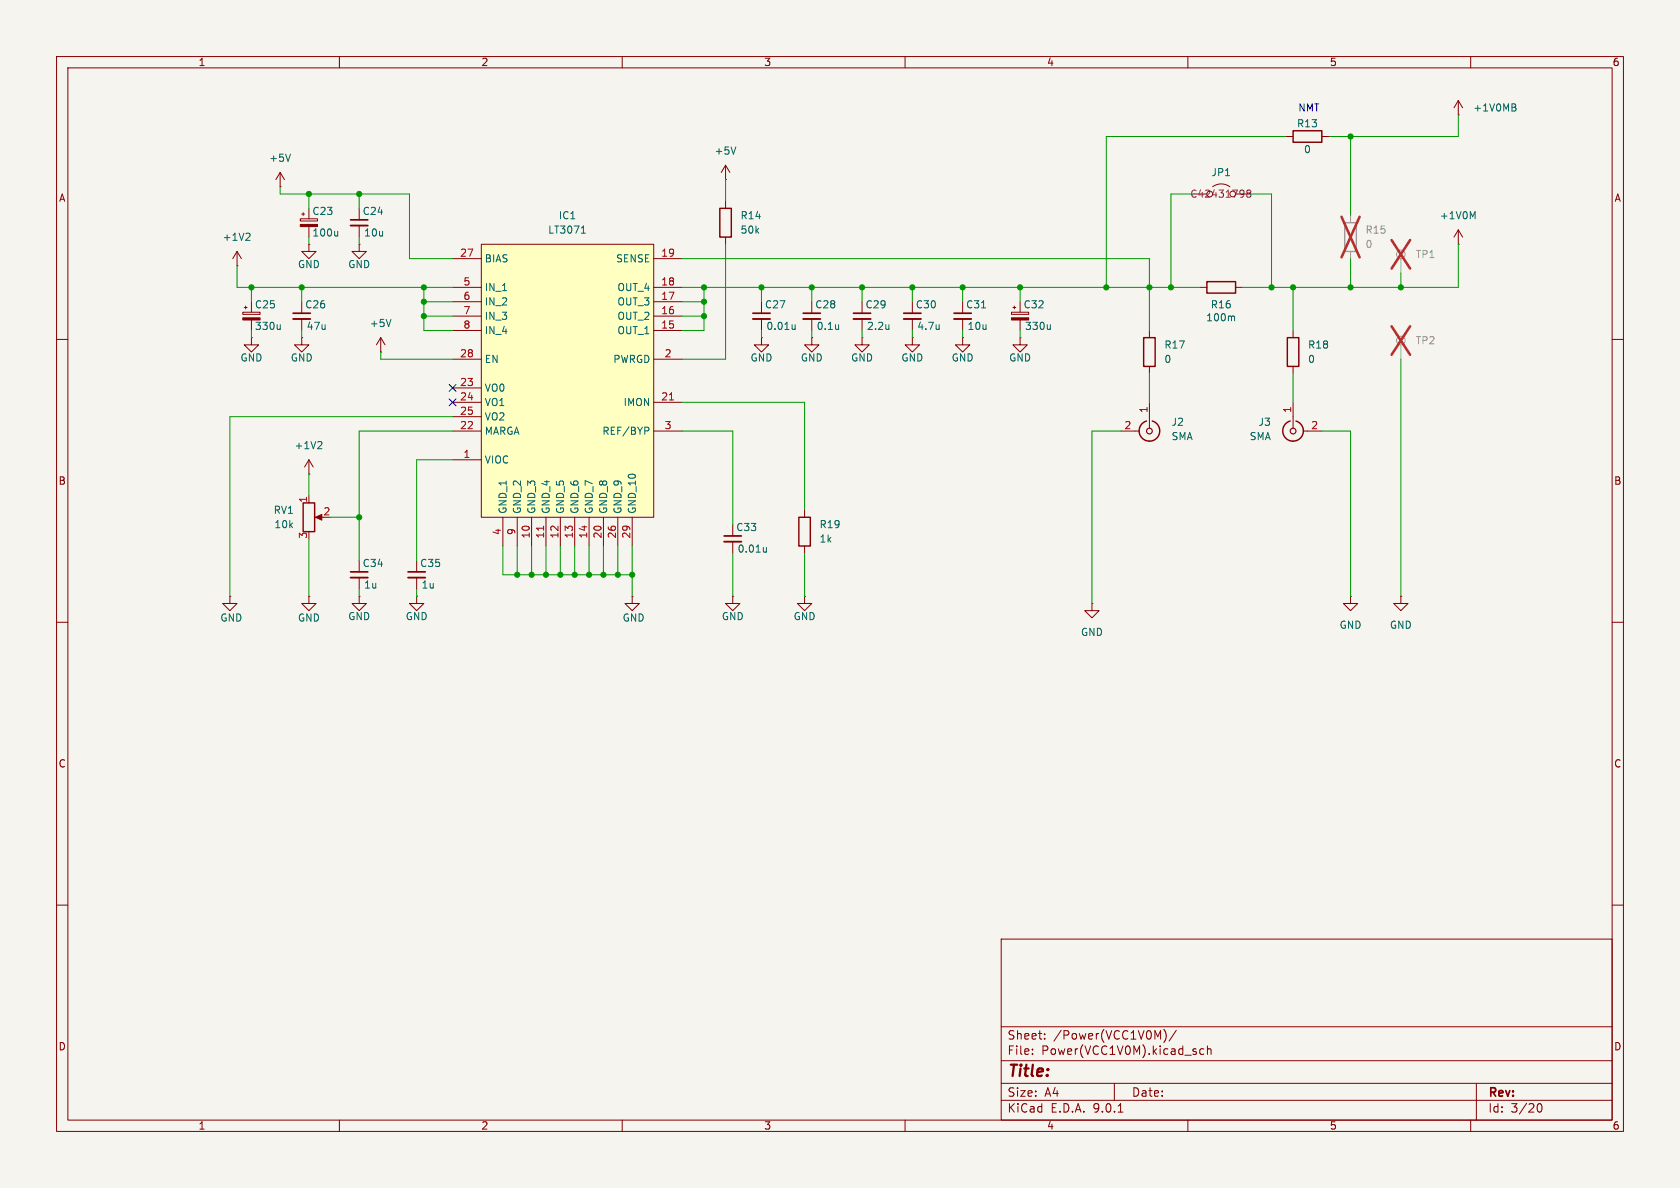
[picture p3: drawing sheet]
<svg xmlns="http://www.w3.org/2000/svg" width="297mm" height="210mm" viewBox="0 0 297 210" stroke-linecap="round" stroke-linejoin="round" font-family="sans-serif">
<path d="M0 0h297v210h-297z" fill="#f5f4ef" stroke="#f5f4ef" stroke-width=".18"/>
<g fill="none" stroke="#840000" stroke-width=".18">
<path d="M10 10h277v190h-277zM12 12h273v186h-273zM60 10v2M110 10v2M160 10v2M210 10v2M260 10v2M227.3 24.1h1.3M233.7 24.1h1.2M228.6 58.4v1.3M10 60h2M228.6 64.8v1.2"/>
<path d="M228.6 71.1v4.6M230.4 76.2h3.3M285 60h2M10 110h2M238.8 105.4v1.3h1.2l-1.2 1.3-1.3-1.3h1.3M238.8 105.4h.1M247.6 105.4v1.3h1.3l-1.3 1.3-1.2-1.3h1.2M247.6 105.4h.1M285 110h2M10 160h2M177 166h108v32h-108zM285 160h2"/>
<path d="M60 198v2M110 198v2M160 198v2M177 194.5h108M177 191.5h108M177 187.5h108M177 181.5h108M182.5 186.3v.1M182.5 185.5v.1M184.7 183.6v.1M184.7 182.8v.1M197 191.5v3"/>
<path d="M197.7 196.6h.8M205.7 182a1.72 1.72 0 0 1 0 2.3M208 182.1l-1.3 2M210 198v2M212.8 185.5l-.4-.1-.3 .3v.4l.1 .2h.6M213.5 185.5l.2-.1 .3 .1 .1 .9M213.5 184.9v1.5M260 198v2M261 191.5v6.5M271.7 195.7l.2-.5 .2-.1a.81 .81 0 0 1 .6 .6 .81 .81 0 0 1-.3 .8h-.4l-.3-.5"/>
</g>
<g fill="none" stroke="#9c9b98" stroke-width=".18">
<path d="M247.6 45.7v2.6M247.6 61v2.5"/>
<circle cx="247.6" cy="45" r=".76"/>
<circle cx="247.6" cy="60.2" r=".76"/>
</g>
<path d="M246 42.4l3.3 5.1M246 57.7l3.3 5M249.3 42.4l-3.3 5.1M249.3 57.7l-3.3 5" fill="none" stroke="#e12e31" stroke-width=".46"/>
<path d="M228.6 23.1h5.1v2h-5.1zM227.6 59.7h2v5.1h-2zM228.1 74.4a1.82 1.82 0 0 0-1.3 2 1.82 1.82 0 0 0 1.8 1.6M229.1 74.4a1.81 1.81 0 0 1 1.3 2 1.81 1.81 0 0 1-1.8 1.6" fill="none" stroke="#840000" stroke-width=".25"/>
<circle cx="228.6" cy="76.2" r=".51" fill="none" stroke="#840000" stroke-width=".2"/>
<path d="M85.1 43.2h30.5v48.2h-30.5z" fill="#ffffc2"/>
<g fill="none" stroke="#840000" stroke-width=".18">
<path d="M257.8 17.8l-.8 1.3M257.8 17.8l.8 1.3M257.8 17.8v2.5M49.5 33h.1M49.5 30.5l-.7 1.3M49.5 30.5l.8 1.3M49.5 30.5v2.5M53.1 38.7h3v.4h-3zM53.3 37.8h.5M53.6 37.6v.5M63.5 36.8v2.1M63.5 39.9v2"/>
<path d="M128.3 31.8h.1M128.3 29.2v2.6M128.3 35.6v1.2M128.3 29.2l-.8 1.3M128.3 29.2l.7 1.3M214.4 33a2.54 2.54 0 0 1 3 0M218.4 34.3h2.6M257.8 20.3h.1M41.9 47h.1M41.9 44.5l-.8 1.2M41.9 44.5l.8 1.2M41.9 44.5v2.5"/>
<path d="M42.9 55.2h3.1v.4h-3.1zM43.2 54.4h.5M43.4 54.1v.5M44.4 59.7v1.3h1.3l-1.3 1.2-1.2-1.2h1.2M44.4 59.7h.1M44.4 56.6v1.8M53.3 59.7v1.3h1.3l-1.3 1.2-1.2-1.2h1.2M53.3 59.7h.1M53.3 53.3v2.1M53.3 56.4v2M54.6 43.2v1.3h1.3l-1.3 1.2-1.3-1.2h1.3M54.6 43.2h.1"/>
<path d="M54.6 40.1v1.8M63.5 43.2v1.3h1.3l-1.3 1.2-1.3-1.2h1.3M63.5 43.2h.1M67.3 59.7l-.8 1.3M67.3 59.7l.8 1.3M67.3 59.7v2.5M80 45.7h5.1M80 50.8h5.1M80 53.3h5.1M80 55.9h5.1M80 58.4h5.1M85.1 43.2h30.5v48.2h-30.5z"/>
<path d="M115.6 45.7h5M115.6 50.8h5M115.6 53.3h5M115.6 55.9h5M115.6 58.4h5M128.3 41.9v1.3M134.6 59.7v1.3h1.3l-1.3 1.2-1.3-1.2h1.3M134.6 59.7h.1M134.6 53.3v2.1M134.6 56.4v2M143.5 59.7v1.3h1.3l-1.3 1.2-1.3-1.2h1.3M143.5 59.7h.1"/>
<path d="M143.5 53.3v2.1M143.5 56.4v2M152.4 59.7v1.3h1.3l-1.3 1.2-1.3-1.2h1.3M152.4 59.7h.1M152.4 53.3v2.1M152.4 56.4v2M161.3 59.7v1.3h1.3l-1.3 1.2-1.3-1.2h1.3M161.3 59.7h.1M161.3 53.3v2.1M161.3 56.4v2M170.2 59.7v1.3h1.2l-1.2 1.2-1.3-1.2h1.3M170.2 59.7h.1"/>
<path d="M170.2 53.3v2.1M170.2 56.4v2M178.8 55.2h3.1v.4h-3.1zM179.1 54.4h.5M179.3 54.1v.5M180.3 59.7v1.3h1.3l-1.3 1.2-1.2-1.2h1.2M180.3 59.7h.1M180.3 56.6v1.8M203.2 58.4v1.3M212.1 50.8h1.3M218.4 50.8h1.3M257.8 43.2h.1"/>
<path d="M257.8 40.6v2.6M257.8 40.6l-.8 1.3M257.8 40.6l.8 1.3M67.3 62.2h.1M80 63.5h5.1M80 68.6h5.1M80 71.1h5.1M80 73.7h5.1M80 76.2h5.1M115.6 63.5h5M115.6 71.1h5M115.6 76.2h5"/>
<path d="M198.1 76.2h3.3M203.2 64.8v1.2M203.2 71.1v4.6M54.6 83.8h.1M54.6 81.3v2.5M54.6 87.6v1.3M54.6 81.3l-.8 1.3M54.6 81.3l.8 1.3M56.1 91.4h1M63.5 99.1v2M73.7 99.1v2M80 81.3h5.1"/>
<path d="M88.9 91.4v5.1M91.4 91.4v5.1M94 91.4v5.1M96.5 91.4v5.1M99.1 91.4v5.1M101.6 91.4v5.1M104.1 91.4v5.1M106.7 91.4v5.1M109.2 91.4v5.1M111.8 91.4v5.1M129.5 92.7v2M129.5 95.8v2"/>
<path d="M142.2 90.2v1.2M142.2 96.5v1.3M40.6 105.4v1.3h1.3l-1.3 1.3-1.2-1.3h1.2M40.6 105.4h.1M54.6 105.4v1.3h1.3l-1.3 1.3-1.3-1.3h1.3M54.6 105.4h.1M63.5 105.4v1.3h1.3l-1.3 1.3-1.3-1.3h1.3M63.5 105.4h.1M63.5 102.1v2M73.7 105.4v1.3h1.2l-1.2 1.3-1.3-1.3h1.3M73.7 105.4h.1M73.7 102.1v2"/>
<path d="M111.8 105.4v1.3h1.2l-1.2 1.3-1.3-1.3h1.3M111.8 105.4h.1M129.5 105.4v1.3h1.3l-1.3 1.3-1.2-1.3h1.2M129.5 105.4h.1M142.2 105.4v1.3h1.3l-1.3 1.3-1.2-1.3h1.2M142.2 105.4h.1M193 106.7v1.3h1.3l-1.3 1.2-1.2-1.2h1.2M193 106.7h.1"/>
</g>
<path d="M118.4 70.7h.7M96.1 93v.7" fill="none" stroke="#a90000" stroke-width=".18"/>
<g fill="none" stroke="#006464" stroke-width=".18">
<path d="M267.7 18.4l.3 .2-.3 .4 .3 .1v.3l-.2 .2h-.5M51.3 27.2l-.4 1.3M130.1 26l-.4 1.2M260.3 38.3l.5-.9v1.3M44 41.2l.2 .3-.1 .3-.7 .7h.8M49.5 57.4v.8M49.5 58.1l-.1 .1M59.7 40.9v.8M59.7 41.6l-.2 .1M69.1 56.5l-.4 1.2M102.8 41.2h.7M103 40.1l.1-.2v1.3"/>
<path d="M140.6 57.4v.8M140.6 58.1l-.4 .1M148.3 57.4v.8M148.3 58.1l-.1 .1M157.1 57.4v.8M157.1 58.1v.1M166 57.4v.8M166 58.1v.1M173.5 54.4h.7M185.7 57.4v.8M185.7 58.1l-.2 .1M217.9 55.9l.4 .1v.7"/>
<path d="M56.7 78l.2 .3-.1 .3-.7 .7h.8M114.5 75.5l.2 .3v.3l-.2 .1M135.5 96.8v.8M135.5 97.5l-.4 .1"/>
</g>
<path d="M220.6 34.1l-.2-.2 .2-.3h.3l.2 .2-.2 .3M220.6 34.1l-.2 .3 .1 .3 .1 .2 .4-.1 .1-.2v-.2l-.2-.3M220.6 34.1h.3" fill="none" stroke="#840084" stroke-width=".18"/>
<path d="M127.3 36.8h2v5.1h-2zM202.2 59.7h2v5.1h-2zM213.4 49.8h5v2h-5zM202.7 74.4a1.81 1.81 0 0 0-1.3 2 1.81 1.81 0 0 0 1.8 1.6M203.7 74.4a1.82 1.82 0 0 1 1.3 2 1.82 1.82 0 0 1-1.8 1.6M53.6 88.9h2v5.1h-2zM141.2 91.4h2.1v5.1h-2.1z" fill="none" stroke="#840000" stroke-width=".25"/>
<path d="M237.7 39.4h2.1v5.1h-2.1z" fill="none" stroke="#9c9b98" stroke-width=".25"/>
<path d="M238.8 38.1v1.3M238.8 44.5v1.2" fill="none" stroke="#9c9b98" stroke-width=".18"/>
<path d="M237.2 38.3l3.2 7.2M240.4 38.3l-3.2 7.2" fill="none" stroke="#e12e31" stroke-width=".46"/>
<path d="M62 38.9h3M51.8 55.4h3.1M133.1 55.4h3M142 55.4h3M150.9 55.4h3M159.8 55.4h3M168.7 55.4h3M128 94.7h3.1M62 101.1h3M72.1 101.1h3.1" fill="none" stroke="#840000" stroke-width=".3"/>
<path d="M62 39.9h3M51.8 56.4h3.1M133.1 56.4h3M142 56.4h3M150.9 56.4h3M159.8 56.4h3M168.7 56.4h3M128 95.8h3.1M62 102.1h3M72.1 102.1h3.1" fill="none" stroke="#840000" stroke-width=".33"/>
<g fill="#840000" stroke="#840000" stroke-width=".18">
<path d="M53.1 39.7h3v.4h-3z"/>
<path d="M42.9 56.2h3.1v.4h-3.1z"/>
<path d="M55.8 91.4l1.1-.5v1z"/>
<path d="M178.8 56.2h3.1v.4h-3.1z"/>
</g>
<circle cx="203.2" cy="76.2" r=".51" fill="none" stroke="#840000" stroke-width=".2"/>
<g fill="none" stroke="#009600" stroke-width=".18">
<path d="M49.5 33v1.3h22.9v11.4h7.6M54.6 34.3v2.5M63.5 34.3v2.5M128.3 31.8v3.8M210.8 34.3h-3.8v16.5M221 34.3h3.8v16.5M227.3 24.1h-31.7v26.7M238.8 24.1v14M257.8 20.3v3.8h-22.9M41.9 47v3.8h38.1M44.4 50.8v2.5M44.4 58.4v1.3"/>
<path d="M53.3 50.8v2.5M53.3 58.4v1.3M54.6 41.9v1.3M63.5 41.9v1.3M74.9 50.8v7.6h5.1M74.9 55.9h5.1M74.9 53.3h5.1M120.6 50.8h91.5M120.6 45.7h82.6v12.7M120.6 55.9h3.9M120.6 53.3h3.9M124.5 50.8v7.6h-3.9"/>
<path d="M128.3 43.2v20.3h-7.7M134.6 50.8v2.5M134.6 58.4v1.3M143.5 50.8v2.5M143.5 58.4v1.3M152.4 50.8v2.5M152.4 58.4v1.3M161.3 50.8v2.5M161.3 58.4v1.3M170.2 50.8v2.5M170.2 58.4v1.3M180.3 50.8v2.5"/>
<path d="M180.3 58.4v1.3M228.6 50.8v7.6M238.8 45.7v5.1M247.6 48.3v2.5M257.8 43.2v7.6h-38.1M67.3 62.2v1.3h12.7M80 76.2h-16.5v22.9M80 73.7h-39.4v31.7M120.6 76.2h8.9v16.5M120.6 71.1h21.6v19.1M198.1 76.2h-5.1v30.5M203.2 66v5.1"/>
<path d="M228.6 66v5.1M233.7 76.2h5.1v29.2M247.6 63.5v41.9M54.6 83.8v3.8M54.6 95.3v10.1M58.4 91.4h5.1M80 81.3h-6.3v17.8M88.9 96.5v5.1h22.9M91.4 96.5v5.1M94 96.5v5.1M96.5 96.5v5.1M99.1 96.5v5.1"/>
<path d="M101.6 96.5v5.1M104.1 96.5v5.1M106.7 96.5v5.1M109.2 96.5v5.1M111.8 96.5v8.9M129.5 97.8v7.6M142.2 97.8v7.6M63.5 104.1v1.3M73.7 104.1v1.3"/>
</g>
<path d="M79.4 70.5l1.2 1.2M79.4 68l1.2 1.2M80.6 70.5l-1.2 1.2M80.6 68l-1.2 1.2" fill="none" stroke="#000084" stroke-width=".18"/>
<g fill="#009600" stroke="#009600" stroke-width=".18">
<circle cx="109.2" cy="101.6" r=".46"/>
<circle cx="111.8" cy="101.6" r=".46"/>
<circle cx="54.6" cy="34.3" r=".46"/>
<circle cx="63.5" cy="34.3" r=".46"/>
<circle cx="44.4" cy="50.8" r=".46"/>
<circle cx="74.9" cy="50.8" r=".46"/>
<circle cx="74.9" cy="53.3" r=".46"/>
<circle cx="96.5" cy="101.6" r=".46"/>
<circle cx="94" cy="101.6" r=".46"/>
<circle cx="106.7" cy="101.6" r=".46"/>
<circle cx="104.1" cy="101.6" r=".46"/>
<circle cx="99.1" cy="101.6" r=".46"/>
<circle cx="101.6" cy="101.6" r=".46"/>
<circle cx="91.4" cy="101.6" r=".46"/>
<circle cx="247.6" cy="50.8" r=".46"/>
<circle cx="74.9" cy="55.9" r=".46"/>
<circle cx="63.5" cy="91.4" r=".46"/>
<circle cx="53.3" cy="50.8" r=".46"/>
<circle cx="238.8" cy="24.1" r=".46"/>
<circle cx="224.8" cy="50.8" r=".46"/>
<circle cx="238.8" cy="50.8" r=".46"/>
<circle cx="228.6" cy="50.8" r=".46"/>
<circle cx="207" cy="50.8" r=".46"/>
<circle cx="195.6" cy="50.8" r=".46"/>
<circle cx="203.2" cy="50.8" r=".46"/>
<circle cx="152.4" cy="50.8" r=".46"/>
<circle cx="124.5" cy="50.8" r=".46"/>
<circle cx="124.5" cy="55.9" r=".46"/>
<circle cx="124.5" cy="53.3" r=".46"/>
<circle cx="134.6" cy="50.8" r=".46"/>
<circle cx="143.5" cy="50.8" r=".46"/>
<circle cx="170.2" cy="50.8" r=".46"/>
<circle cx="180.3" cy="50.8" r=".46"/>
<circle cx="161.3" cy="50.8" r=".46"/>
</g>
<text font-size="2.8" fill="#840000" x="178" y="190.9">Title:</text>
<g font-size="2.1" fill="#840000">
<text x="178" y="184">Sheet:</text>
<text x="186.2" y="184">/Power(VCC1V0M)/</text>
<text x="178" y="186.7">File:</text>
<text x="184.1" y="186.7">Power(VCC1V0M).kicad_sch</text>
<text x="178" y="196.9">KiCad</text>
<text x="178" y="194.1">Size:</text>
<text x="184.7" y="194.1">A4</text>
<text x="185.7" y="196.9">E.D.A.</text>
<text x="193.3" y="196.9">9.0.1</text>
<text x="200" y="194.1">Date:</text>
<text x="263" y="194.3">Rev:</text>
<text x="263" y="196.9">Id:</text>
<text x="267.1" y="196.9">3/20</text>
</g>
<g font-size="1.8" fill="#840000">
<text x="35" y="11.9">1</text>
<text x="85" y="11.9">2</text>
<text x="135" y="11.9">3</text>
<text x="185" y="11.9">4</text>
<text x="235" y="11.9">5</text>
<text x="285" y="11.9">6</text>
<text x="10.3" y="35.9">A</text>
<text x="285.3" y="35.9">A</text>
<text x="10.3" y="85.9">B</text>
<text x="285.3" y="85.9">B</text>
<text x="10.3" y="135.9">C</text>
<text x="285.3" y="135.9">C</text>
<text x="10.3" y="185.9">D</text>
<text x="285.3" y="185.9">D</text>
<text x="35" y="199.9">1</text>
<text x="85" y="199.9">2</text>
<text x="135" y="199.9">3</text>
<text x="185" y="199.9">4</text>
<text x="235" y="199.9">5</text>
<text x="285" y="199.9">6</text>
</g>
<g font-size="1.8" fill="#006464">
<text x="229.2" y="22.7">R13</text>
<text x="260.4" y="19.9">+1V0MB</text>
<text x="47.5" y="28.8">+5V</text>
<text x="126.2" y="27.5">+5V</text>
<text x="230.4" y="27.3">0</text>
<text x="214.1" y="31.3">JP1</text>
<text x="55.1" y="38.2">C23</text>
<text x="64" y="38.2">C24</text>
<text x="96.8" y="41.5">LT3071</text>
<text x="98.7" y="39">IC1</text>
<text x="130.8" y="41.5">50k</text>
<text x="130.8" y="39">R14</text>
<text x="254.4" y="39">+1V0M</text>
<text x="39.3" y="42.8">+1V2</text>
<text x="52.6" y="47.6">GND</text>
<text x="55.1" y="42">100u</text>
<text x="61.5" y="47.6">GND</text>
<text x="64.3" y="42">10u</text>
<text x="85.6" y="46.6">BIAS</text>
<text x="108.8" y="46.6">SENSE</text>
<text x="85.6" y="51.7">IN_1</text>
<text x="109.1" y="51.7">OUT_4</text>
<text x="45" y="58.5">330u</text>
<text x="45" y="54.7">C25</text>
<text x="53.9" y="54.7">C26</text>
<text x="54.1" y="58.5">47u</text>
<text x="65.3" y="58">+5V</text>
<text x="85.6" y="54.2">IN_2</text>
<text x="85.6" y="56.7">IN_3</text>
<text x="85.6" y="59.3">IN_4</text>
<text x="109.1" y="54.2">OUT_3</text>
<text x="109.1" y="56.7">OUT_2</text>
<text x="109.1" y="59.3">OUT_1</text>
<text x="135.1" y="54.7">C27</text>
<text x="135.4" y="58.5">0.01u</text>
<text x="144" y="54.7">C28</text>
<text x="144.3" y="58.5">0.1u</text>
<text x="152.9" y="54.7">C29</text>
<text x="153.2" y="58.5">2.2u</text>
<text x="161.8" y="54.7">C30</text>
<text x="162.1" y="58.5">4.7u</text>
<text x="170.7" y="54.7">C31</text>
<text x="171" y="58.5">10u</text>
<text x="180.9" y="54.7">C32</text>
<text x="181.1" y="58.5">330u</text>
<text x="213.1" y="57">100m</text>
<text x="214" y="54.7">R16</text>
<text x="42.4" y="64.1">GND</text>
<text x="51.3" y="64.1">GND</text>
<text x="85.6" y="64.4">EN</text>
<text x="108.3" y="64.4">PWRGD</text>
<text x="132.6" y="64.1">GND</text>
<text x="141.5" y="64.1">GND</text>
<text x="150.4" y="64.1">GND</text>
<text x="159.3" y="64.1">GND</text>
<text x="168.1" y="64.1">GND</text>
<text x="178.3" y="64.1">GND</text>
<text x="205.7" y="64.4">0</text>
<text x="205.7" y="61.8">R17</text>
<text x="231.1" y="64.4">0</text>
<text x="231.1" y="61.8">R18</text>
<text x="85.6" y="69.4">VO0</text>
<text x="85.6" y="72">VO1</text>
<text x="110.1" y="72">IMON</text>
<text x="85.6" y="74.5">VO2</text>
<text x="85.6" y="77.1">MARGA</text>
<text x="106.4" y="77.1">REF/BYP</text>
<text x="207" y="75.5">J2</text>
<text x="222.4" y="75.5">J3</text>
<text x="52" y="79.6">+1V2</text>
<text x="85.6" y="82.1">VIOC</text>
<text x="207" y="78">SMA</text>
<text x="220.8" y="78">SMA</text>
<text x="48.3" y="91">RV1</text>
<text x="48.4" y="93.6">10k</text>
<text x="89.8" y="90.9" transform="rotate(-90 89.8 90.9)">GND_1</text>
<text x="92.3" y="90.9" transform="rotate(-90 92.3 90.9)">GND_2</text>
<text x="94.8" y="90.9" transform="rotate(-90 94.8 90.9)">GND_3</text>
<text x="97.4" y="90.9" transform="rotate(-90 97.4 90.9)">GND_4</text>
<text x="99.9" y="90.9" transform="rotate(-90 99.9 90.9)">GND_5</text>
<text x="102.5" y="90.9" transform="rotate(-90 102.5 90.9)">GND_6</text>
<text x="105" y="90.9" transform="rotate(-90 105 90.9)">GND_7</text>
<text x="107.5" y="90.9" transform="rotate(-90 107.5 90.9)">GND_8</text>
<text x="110.1" y="90.9" transform="rotate(-90 110.1 90.9)">GND_9</text>
<text x="112.6" y="90.9" transform="rotate(-90 112.6 90.9)">GND_10</text>
<text x="130.1" y="94.1">C33</text>
<text x="144.8" y="93.6">R19</text>
<text x="64" y="100.4">C34</text>
<text x="74.2" y="100.4">C35</text>
<text x="130.3" y="97.9">0.01u</text>
<text x="144.8" y="96.1">1k</text>
<text x="64.3" y="104.2">1u</text>
<text x="74.4" y="104.2">1u</text>
<text x="38.9" y="110.1">GND</text>
<text x="52.6" y="110.1">GND</text>
<text x="61.5" y="109.8">GND</text>
<text x="71.6" y="109.8">GND</text>
<text x="110" y="110.1">GND</text>
<text x="127.5" y="109.8">GND</text>
<text x="140.2" y="109.8">GND</text>
<text x="191" y="112.6">GND</text>
<text x="236.7" y="111.4">GND</text>
<text x="245.6" y="111.4">GND</text>
</g>
<text font-size="1.8" fill="#0000c2" x="229.4" y="19.9">NMT</text>
<text font-size="1.8" fill="#840084" x="210.3" y="35.2">C42431798</text>
<g font-size="1.8" fill="#939391">
<text x="241.3" y="41.5">R15</text>
<text x="241.3" y="44">0</text>
<text x="250.2" y="45.8">TP1</text>
<text x="250.2" y="61.1">TP2</text>
</g>
<g font-size="1.8" fill="#a90000">
<text x="81.2" y="45.5">27</text>
<text x="116.8" y="45.5">19</text>
<text x="81.8" y="50.5">5</text>
<text x="81.8" y="53.1">6</text>
<text x="116.8" y="50.5">18</text>
<text x="116.8" y="53.1">17</text>
<text x="81.8" y="55.6">7</text>
<text x="81.8" y="58.2">8</text>
<text x="116.8" y="55.6">16</text>
<text x="116.8" y="58.2">15</text>
<text x="81.2" y="63.2">28</text>
<text x="117.4" y="63.2">2</text>
<text x="81.2" y="68.3">23</text>
<text x="81.2" y="70.9">24</text>
<text x="116.8" y="70.9">21</text>
<text x="81.2" y="73.4">25</text>
<text x="81.2" y="75.9">22</text>
<text x="117.4" y="75.9">3</text>
<text x="198.7" y="75.9">2</text>
<text x="202.9" y="73.1" transform="rotate(-90 202.9 73.1)">1</text>
<text x="228.3" y="73.1" transform="rotate(-90 228.3 73.1)">1</text>
<text x="231.7" y="75.9">2</text>
<text x="81.8" y="81">1</text>
<text x="54.4" y="89" transform="rotate(-90 54.4 89)">1</text>
<text x="54.4" y="95.3" transform="rotate(-90 54.4 95.3)">3</text>
<text x="57.1" y="91.2">2</text>
<text x="88.6" y="94.7" transform="rotate(-90 88.6 94.7)">4</text>
<text x="91.2" y="94.7" transform="rotate(-90 91.2 94.7)">9</text>
<text x="93.7" y="95.3" transform="rotate(-90 93.7 95.3)">10</text>
<text x="96.3" y="95.3" transform="rotate(-90 96.3 95.3)">11</text>
<text x="98.8" y="95.3" transform="rotate(-90 98.8 95.3)">12</text>
<text x="101.3" y="95.3" transform="rotate(-90 101.3 95.3)">13</text>
<text x="103.9" y="95.3" transform="rotate(-90 103.9 95.3)">14</text>
<text x="106.4" y="95.3" transform="rotate(-90 106.4 95.3)">20</text>
<text x="109" y="95.3" transform="rotate(-90 109 95.3)">26</text>
<text x="111.5" y="95.3" transform="rotate(-90 111.5 95.3)">29</text>
</g>
</svg>
